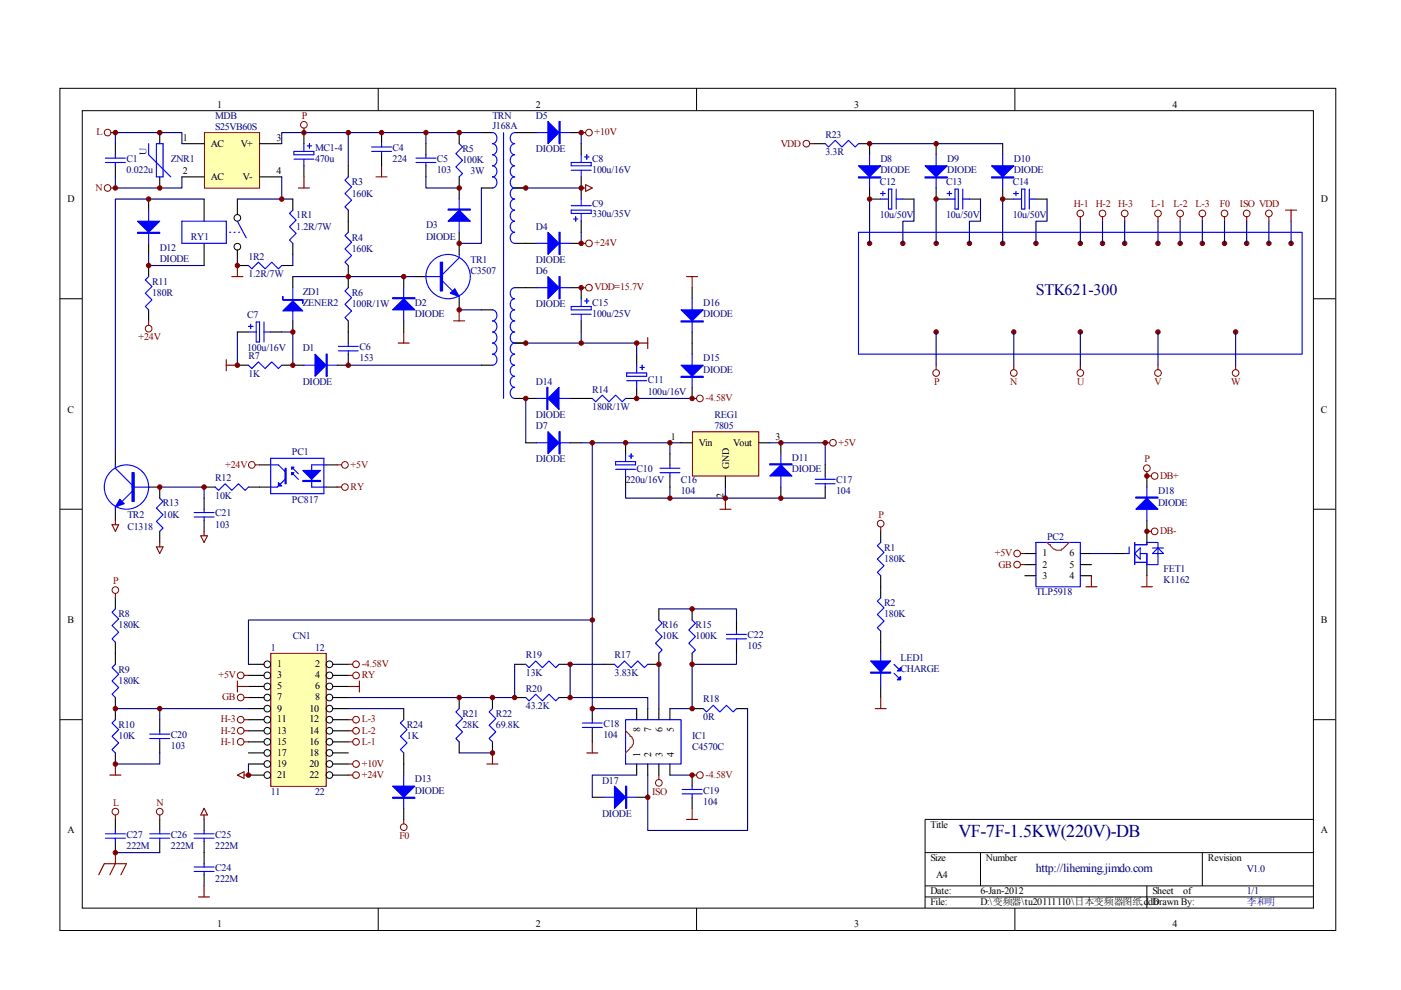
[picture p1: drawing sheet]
<svg xmlns="http://www.w3.org/2000/svg" width="297mm" height="210mm" viewBox="0 0 297 210" stroke-linecap="round" stroke-linejoin="round" font-family="sans-serif">
<g fill="none" stroke="#000" stroke-width=".21">
<path d="M12.7 18.7h270.5v178.6h-270.5zM80.2 18.7v4.7M147.7 18.7v4.7M215.2 18.7v4.7M17.4 23.5h261.1v169h-261.1zM12.7 63.3h4.7M278.4 63.3h4.7M12.7 108h4.7M278.4 108h4.7M12.7 152.6h4.7M278.4 152.6h4.7M278.4 173.7h-82.3v18.8"/>
<path d="M80.2 192.5v4.7M147.7 192.5v4.7M196.1 180.8h82.3M196.1 187.8h82.3M196.1 190.2h82.3M207.9 180.8v7M215.2 192.5v4.7M243.2 187.8v4.7M254.9 180.8v7"/>
</g>
<path d="M102.1 28.1h2.3M102.1 39.9h2.3M109.1 28.1h2.4M109.1 39.9h2.4M109.1 51.6h2.4M102.1 65.7h2.3M102.1 77.4h2.3M109.1 72.7h2.4M109.1 61h2.4M109.1 84.5h2.4" fill="none" stroke="#000" stroke-width=".23"/>
<path d="M104.4 28.1a1.2 1.2 0 0 1 1 1.2 1.2 1.2 0 0 1-1 1.2 1.2 1.2 0 0 1 1 1.1 1.2 1.2 0 0 1-1 1.2 1.2 1.2 0 0 1 1 1.2 1.2 1.2 0 0 1-1 1.2 1.2 1.2 0 0 1 1 1.1 1.2 1.2 0 0 1-1 1.2 1.2 1.2 0 0 1 1 1.2 1.2 1.2 0 0 1-1 1.2M109.1 28.1a1.2 1.2 0 0 0-.9 1.2 1.2 1.2 0 0 0 .9 1.2 1.21 1.21 0 0 0-.9 1.1 1.21 1.21 0 0 0 .9 1.2 1.2 1.2 0 0 0-.9 1.2 1.2 1.2 0 0 0 .9 1.2 1.2 1.2 0 0 0-.9 1.1 1.2 1.2 0 0 0 .9 1.2 1.2 1.2 0 0 0-.9 1.2 1.2 1.2 0 0 0 .9 1.2 1.2 1.2 0 0 0-.9 1.1 1.2 1.2 0 0 0 .9 1.2 1.2 1.2 0 0 0-.9 1.2 1.2 1.2 0 0 0 .9 1.2 1.2 1.2 0 0 0-.9 1.1 1.2 1.2 0 0 0 .9 1.2 1.21 1.21 0 0 0-.9 1.2 1.21 1.21 0 0 0 .9 1.2 1.2 1.2 0 0 0-.9 1.1 1.2 1.2 0 0 0 .9 1.2M104.4 65.7a1.2 1.2 0 0 1 1 1.2 1.2 1.2 0 0 1-1 1.1 1.2 1.2 0 0 1 1 1.2 1.2 1.2 0 0 1-1 1.2 1.2 1.2 0 0 1 1 1.2 1.2 1.2 0 0 1-1 1.1 1.2 1.2 0 0 1 1 1.2 1.2 1.2 0 0 1-1 1.2 1.2 1.2 0 0 1 1 1.2 1.2 1.2 0 0 1-1 1.1M109.1 65.7a1.2 1.2 0 0 0-.9 1.2 1.2 1.2 0 0 0 .9 1.1 1.2 1.2 0 0 0-.9 1.2 1.2 1.2 0 0 0 .9 1.2 1.2 1.2 0 0 0-.9 1.2 1.2 1.2 0 0 0 .9 1.1 1.2 1.2 0 0 0-.9 1.2 1.2 1.2 0 0 0 .9 1.2 1.2 1.2 0 0 0-.9 1.2 1.2 1.2 0 0 0 .9 1.1 1.21 1.21 0 0 0-.9 1.2 1.21 1.21 0 0 0 .9 1.2 1.2 1.2 0 0 0-.9 1.2 1.2 1.2 0 0 0 .9 1.1 1.2 1.2 0 0 0-.9 1.2 1.2 1.2 0 0 0 .9 1.2M109.1 61a1.2 1.2 0 0 0-.9 1.2 1.2 1.2 0 0 0 .9 1.1 1.2 1.2 0 0 0-.9 1.2 1.2 1.2 0 0 0 .9 1.2" fill="none" stroke="#00f" stroke-width=".23"/>
<path d="M43.4 28.2h11.6v11.7h-11.6z" fill="#ffffb0"/>
<g fill="none" stroke="#800000" stroke-width=".21">
<path d="M43.3 28.1h11.7v11.8h-11.7z"/>
<circle cx="22.8" cy="39.9" r=".7"/>
<circle cx="22.8" cy="28.1" r=".7"/>
<circle cx="124.9" cy="28.1" r=".7"/>
<circle cx="124.9" cy="51.6" r=".71"/>
<circle cx="124.9" cy="61" r=".7"/>
<circle cx="148.4" cy="84.5" r=".7"/>
<circle cx="176.6" cy="93.9" r=".7"/>
</g>
<g fill="none" stroke="#000" stroke-width=".23">
<path d="M24.5 30.5v2.3M24.5 35.2v2.3M33.9 28.1v2.4M33.9 37.5v2.4M38.6 30.5h4.7M38.6 37.5h4.7M55 30.5h4.7M55 37.5h4.7M64.4 28.1v2.4M64.4 35.2v2.3M73.8 35.2v2.3M80.9 28.1v2.4"/>
<path d="M80.9 32.8v2.4M90.3 30.5v2.3M90.3 35.2v2.3M97.4 28.1v2.4M97.4 37.5v4.7M111.5 28.1h2.3M120.9 28.1h2.3M123.2 30.5v2.3M123.2 37.5v4.7M43.3 42.2v4.7M43.3 51.6v4.7M50.3 42.2v3.3"/>
<path d="M50.3 53v3.3M62.1 42.2v2.4M62.1 51.6v2.3M62.1 58.6v2.4M73.8 44.6v4.7M73.8 56.3v4.7M85.6 58.6v2.4M88 58.6h2.3M97.4 49.3v4.6M111.5 51.6h2.3M120.9 51.6h2.3M123.2 46.9v2.4"/>
<path d="M50.3 77.4h2.4M50.3 70.4h2.4M57.4 70.4h2.3M59.7 77.4h4.7M62.1 68v2.4M73.8 68v4.7M73.8 75.1v2.3h-2.3M85.6 68v2.4M97.4 63.3v2.4M111.5 61h2.3M120.9 61h2.3v2.3M123.2 68v2.4"/>
<path d="M135 75.1v2.3M146.7 61v2.3M146.7 70.4v4.7M111.5 84.5h2.3M111.5 93.9h2.3M120.9 84.5h4.7M120.9 93.9h2.3M132.6 93.9v2.3M135 82.1v2.4h-2.4M146.7 82.1v2.4M132.6 100.9v2.4"/>
</g>
<g fill="none" stroke="#800000" stroke-width=".23">
<path d="M23.5 28.1h1M23.5 39.9h1M63.3 39.9h2.3M64.4 37.5v2.4M79.7 37.5h2.4M80.9 35.2v2.3M123.2 28.1h1M123.2 39.9h1M124.2 39.2l1.4 .7-1.4 .7zM49.1 58.6h2.4M50.3 56.3v2.3M123.2 51.6h1"/>
<path d="M145.6 58.6h2.3M146.7 58.6v2.4M48 76.3v2.3M48 77.4h2.3M84.4 72.7h2.4M85.6 70.4v2.3M96.2 68h2.3M97.4 65.7v2.3M123.2 61h1M135 72.7h2.3M137.3 71.6v2.3M146.7 84.5h1"/>
<path d="M175 93.9h.9"/>
</g>
<g fill="none" stroke="#00f" stroke-width=".23">
<path d="M22.3 33.5h4.3M22.3 34.5h4.3M24.5 32.8v.7M24.5 34.5v.7M31.5 30.5v2.3l4.7 4.7M33.2 30.5h1.4v7h-1.4zM62.3 32.1h4.3v.7h-4.3zM62.3 33.7h4.3M64.4 30.5v1.6M64.4 33.7v1.5M65.1 30.9h1M65.6 30.5v.9"/>
<path d="M73.8 37.5l-.7 .7 1.4 1.4-1.4 1.4 1.4 1.4-1.4 1.5 .7 .7M78.8 32.1h4.2M78.8 31.2h4.2M80.9 30.5v.7M80.9 32.1v.7M88.2 33.5h4.2M88.2 34.5h4.2M90.3 32.8v.7M90.3 34.5v.7M97.4 30.5l.7 .7-1.4 1.4 1.4 1.4-1.4 1.4 1.4 1.4-.7 .7M106.8 28.1v56.4M113.8 28.1h7.1"/>
<path d="M121.1 34.5h4.2v.7h-4.2zM121.1 36.1h4.2M123.2 32.8v1.7M123.2 36.1v1.4M123.9 33.3h1M124.4 32.8v.9M38.6 46.9h9.4v4.7h-9.4zM48.7 49.3h.2M49.6 49.3h.3M50.3 46.9l1.9 3.5M50.6 49.3h.2M62.1 44.6l-.7 .7 1.4 1.4-1.4 1.4 1.4 1.4-1.4 1.4 .7 .7"/>
<path d="M73.8 49.3l-.7 .7 1.4 1.4-1.4 1.4 1.4 1.4-1.4 1.4 .7 .7M90.3 58.6h3.5M93.8 59.6l2.1 2.1M97.4 53.9v.8l-3.6 3.5M97.4 42.2v7.1M113.8 51.6h7.1M121.1 44.6h4.2v.7h-4.2zM121.1 43.6h4.2M121.6 46.4h.9M122.1 46v.9M123.2 42.2v1.4M123.2 45.3v1.6"/>
<path d="M52.7 77.4l.7 .7 1.4-1.4 1.4 1.4 1.4-1.4 1.4 1.4 .7-.7M52.7 69.2h.9M52.7 70.4h1.6M53.1 68.7v1M54.3 68.3h.7v4.2h-.7zM56 70.4h1.4M56 68.3v4.2M62.1 61v7M64.4 77.4h7.1M71.7 73.4h4.3M71.7 74.4h4.3M73.8 61l-.7 .7 1.4 1.4-1.4 1.4 1.4 1.4-1.4 1.4 .7 .7"/>
<path d="M73.8 72.7v.7M73.8 74.4v.7M85.6 61v7M97.4 62.9v.4M113.8 61h7.1M121.1 65h4.2v.7h-4.2zM121.1 66.6h4.2M123.2 63.3v1.7M123.2 66.6v1.4M123.9 63.8h1M124.4 63.3v1M132.9 79.1h4.2v.7h-4.2z"/>
<path d="M135 77.4v1.7M135.7 77.9h.9M136.2 77.4v1M146.7 63.3v7.1M146.7 75.1v7M113.8 84.5h7.1M113.8 93.9h7.1M125.6 84.5l.7 .7 1.4-1.4 1.4 1.4 1.4-1.4 1.4 1.4 .7-.7M130.5 97.9h4.2v.7h-4.2zM130.5 99.5h4.2M132.6 96.2v1.7M132.6 99.5v1.4"/>
<path d="M132.9 80.7h4.2M133.3 96.7h1M133.8 96.2v1M135 80.7v1.4"/>
<circle cx="95" cy="58.6" r="4.7"/>
</g>
<g fill="none" stroke="#000080" stroke-width=".23">
<path d="M24.5 30.5v-2.4h14.1v2.4M24.5 37.5v2.4h14.1v-2.4M73.8 28.1v7.1M90.3 37.5v2.4h7.1M90.3 28.1v2.4M102.1 28.1h-42.4v2.4M102.1 39.9v11.7h-4.7M111.5 39.9h11.7M123.2 28.1v2.4M62.1 58.6h25.9M123.2 49.3v2.3M50.3 70.4v7"/>
<path d="M59.7 70.4h2.4v7M73.8 77.4h28.3M97.4 65.7h4.7M111.5 72.7h23.5v2.4M123.2 70.4v2.3M111.5 84.5v9.4M135 84.5h11.7"/>
</g>
<g fill="#800000" stroke="#800000" stroke-width=".21">
<circle cx="33.9" cy="28.1" r=".47"/>
<circle cx="33.9" cy="39.9" r=".47"/>
<circle cx="97.4" cy="28.1" r=".47"/>
<circle cx="90.3" cy="28.1" r=".47"/>
<circle cx="97.4" cy="39.9" r=".47"/>
<circle cx="97.4" cy="51.6" r=".47"/>
<circle cx="73.8" cy="28.1" r=".47"/>
<circle cx="85.6" cy="58.6" r=".47"/>
<circle cx="73.8" cy="77.4" r=".47"/>
<circle cx="97.4" cy="65.7" r=".47"/>
<circle cx="50.3" cy="77.4" r=".47"/>
<circle cx="62.1" cy="77.4" r=".47"/>
<circle cx="62.1" cy="70.4" r=".47"/>
<circle cx="73.8" cy="58.6" r=".47"/>
<circle cx="80.9" cy="28.1" r=".47"/>
<circle cx="24.5" cy="39.9" r=".47"/>
<circle cx="24.5" cy="28.1" r=".47"/>
<circle cx="123.2" cy="61" r=".47"/>
<circle cx="111.5" cy="84.5" r=".47"/>
<circle cx="111.5" cy="72.7" r=".47"/>
<circle cx="123.2" cy="72.7" r=".47"/>
<circle cx="135" cy="84.5" r=".47"/>
<circle cx="146.7" cy="84.5" r=".47"/>
<circle cx="135" cy="72.7" r=".47"/>
<circle cx="123.2" cy="39.9" r=".47"/>
<circle cx="111.5" cy="39.9" r=".47"/>
<circle cx="123.2" cy="51.6" r=".47"/>
<circle cx="123.2" cy="28.1" r=".47"/>
</g>
<g fill="#00f" stroke="#00f" stroke-width=".23">
<path d="M95 46.9l2.4-2.3 2.3 2.3z"/>
<path d="M95.5 62.2l.9-1 1 1.7z"/>
<path d="M83.2 65.7l2.4-2.4 2.4 2.4z"/>
<path d="M66.8 75.1l2.3 2.3-2.3 2.4z"/>
<path d="M62.1 63.8l2.1 2.1h-4.2z"/>
<path d="M116.2 25.8l2.3 2.3-2.3 2.4z"/>
<path d="M116.2 49.3l2.3 2.3-2.3 2.3z"/>
<path d="M116.2 58.6l2.3 2.4-2.3 2.3z"/>
<path d="M116.2 84.5l2.3-2.4v4.7z"/>
<path d="M116.2 91.5l2.3 2.4-2.3 2.3z"/>
<path d="M144.4 77.4h4.7l-2.4 2.4z"/>
<path d="M144.4 65.7h4.7l-2.4 2.3z"/>
<path d="M95 44.3h4.7v.3h-4.7z" fill-rule="evenodd"/>
<path d="M93.4 55.6h.4v6.1h-.4z" fill-rule="evenodd"/>
<path d="M83.2 63.1h4.8v.2h-4.8z" fill-rule="evenodd"/>
<path d="M69.1 75.1h.3v4.7h-.3z" fill-rule="evenodd"/>
<path d="M60 62.9v.7h4.2v.7v-.7h-4.2z" fill-rule="evenodd"/>
<path d="M118.5 25.8h.3v4.7h-.3z" fill-rule="evenodd"/>
<path d="M118.5 49.3h.3v4.6h-.3z" fill-rule="evenodd"/>
<path d="M118.5 58.6h.3v4.7h-.3z" fill-rule="evenodd"/>
<path d="M115.9 82.1h.3v4.7h-.3z" fill-rule="evenodd"/>
<path d="M118.5 91.5h.3v4.7h-.3z" fill-rule="evenodd"/>
<path d="M144.4 79.8h4.7v.2h-4.7z" fill-rule="evenodd"/>
<path d="M144.4 68h4.7v.3h-4.7z" fill-rule="evenodd"/>
</g>
<g fill="none" stroke="#000" stroke-width=".21">
<circle cx="50.3" cy="52.3" r=".71"/>
<circle cx="50.3" cy="46.2" r=".71"/>
</g>
<path d="M146.9 91.6h14v9.3h-14z" fill="#ffffb0"/>
<g fill="none" stroke="#800000" stroke-width=".21">
<path d="M146.8 91.5h14.1v9.4h-14.1z"/>
<circle cx="31.5" cy="69.7" r=".71"/>
<circle cx="53.4" cy="98.6" r=".71"/>
<circle cx="73.1" cy="98.6" r=".71"/>
<circle cx="73.1" cy="103.3" r=".7"/>
</g>
<g fill="none" stroke="#000" stroke-width=".23">
<path d="M31.5 42.2v2.4M31.5 51.6v2.3M31.5 56.3v2.3M31.5 65.7v2.3M24.5 96.2v2.4M55 98.6h2.4M69.1 98.6h2.4M142 96.2v2.4M144.4 93.9h2.3M160.9 93.9h2.3M165.6 93.9v2.3M175 98.6v2.3"/>
<path d="M24.5 108v2.3M31.5 103.3h2.4v2.3M33.9 112.7v2.3M43.3 103.3h2.3M43.3 105.6v2.4M43.3 110.3v2.4M52.7 103.3h4.7M69.1 103.3h2.4M142 100.9v2.4M153.8 100.9v2.4M165.6 103.3v2.3M175 103.3v2.3"/>
</g>
<g fill="none" stroke="#00f" stroke-width=".23">
<path d="M31.5 58.6l-.7 .7 1.4 1.5-1.4 1.4 1.4 1.4-1.4 1.4 .7 .7M31.5 44.6v7M24.5 98.6v.7l3.5 3.5M57.4 97.2h11.3v7.5h-11.3zM57.4 98.6h1.6l1.4 1.4M61.8 99l1.5 1.4M69.1 98.6h-3v4.7h3M139.9 99.3h4.3M142 98.6v.7M165.6 96.2v7.1M24.5 107.5v.5M28 103.3h3.5"/>
<path d="M28 104.2l-2.1 2.1M33.9 105.6l.7 .7-1.4 1.4 1.4 1.4-1.4 1.5 1.4 1.4-.7 .7M41.2 108.7h4.2M41.2 109.6h4.2M43.3 108v.7M43.3 109.6v.7M45.6 103.3l.7 .7 1.4-1.4 1.4 1.4 1.5-1.4 1.4 1.4 .7-.7M60.4 101.6l-1.6 1.7h-1.4M61.8 100.2l1.5 1.4M139.9 100.2h4.3M142 100.2v.7M172.8 102.6h4.3"/>
<path d="M172.8 101.6h4.3M175 100.9v.7M175 102.6v.7"/>
<circle cx="26.8" cy="103.3" r="4.7"/>
</g>
<g fill="#00f" stroke="#00f" stroke-width=".23">
<path d="M165.6 98.6l2.3 2.3h-4.7z"/>
<path d="M29.2 46.9h4.7l-2.4 2.4z"/>
<path d="M64.2 99.7h3.8l-1.9 1.9z"/>
<path d="M61.8 99h.5l-.5 .5z"/>
<path d="M61.8 100.2h.5l-.5 .5z"/>
<path d="M59 102.3l.7 .7h-.7z"/>
<path d="M25.4 105.9l.9 .9-1.8 .7z"/>
<path d="M163.2 98.3h4.7v.3h-4.7z" fill-rule="evenodd"/>
<path d="M29.2 49.3h4.7v.2h-4.7z" fill-rule="evenodd"/>
<path d="M64.2 101.9h3.8v.2h-3.8z" fill-rule="evenodd"/>
<path d="M60.4 99.3h.3v3.3h-.3z" fill-rule="evenodd"/>
<path d="M28 100.2h.5v6.1h-.5z" fill-rule="evenodd"/>
</g>
<path d="M31.5 53.9v2.4h11.8M43.3 42.2h-18.8v54M132.6 93.9h11.8M142 93.9v2.3M163.2 93.9h11.8v4.7M33.9 103.3h9.4v2.3M132.6 103.3v2.3h42.4M142 103.3v2.3M153.8 103.3v2.3" fill="none" stroke="#000080" stroke-width=".23"/>
<path d="M31.5 68v1M54.1 98.6h.9M71.5 98.6h.9M23.8 111.3h1.4l-.7 1.4zM24.5 110.3v1M33.2 116h1.4l-.7 1.4zM33.9 115v1M42.6 113.6h1.4l-.7 1.4zM43.3 112.7v.9M71.5 103.3h.9M152.6 108h2.4M153.8 105.6v2.4" fill="none" stroke="#800000" stroke-width=".23"/>
<g fill="#800000" stroke="#800000" stroke-width=".21">
<circle cx="43.3" cy="103.3" r=".47"/>
<circle cx="33.9" cy="103.3" r=".47"/>
</g>
<path d="M57.5 138.6h11.7v28.1h-11.7z" fill="#ffffb0"/>
<g fill="none" stroke="#800000" stroke-width=".21">
<path d="M57.4 138.5h11.8v28.2h-11.8z"/>
<circle cx="64.4" cy="26.5" r=".7"/>
<circle cx="171" cy="30.5" r=".71"/>
<circle cx="229" cy="45.3" r=".7"/>
<circle cx="233.8" cy="45.3" r=".71"/>
<circle cx="238.5" cy="45.3" r=".71"/>
<circle cx="245.5" cy="45.3" r=".71"/>
<circle cx="250.2" cy="45.3" r=".71"/>
<circle cx="254.9" cy="45.3" r=".71"/>
<circle cx="259.6" cy="45.3" r=".71"/>
<circle cx="264.3" cy="45.3" r=".7"/>
<circle cx="269" cy="45.3" r=".7"/>
<circle cx="198.5" cy="79.1" r=".71"/>
<circle cx="214.9" cy="79.1" r=".71"/>
<circle cx="229" cy="79.1" r=".71"/>
<circle cx="245.5" cy="79.1" r=".71"/>
<circle cx="262" cy="79.1" r=".71"/>
<circle cx="243.2" cy="99.3" r=".71"/>
<circle cx="186.7" cy="111" r=".71"/>
<circle cx="215.6" cy="119.7" r=".7"/>
<circle cx="215.6" cy="117.4" r=".7"/>
<circle cx="244.8" cy="112.7" r=".71"/>
<circle cx="244.8" cy="100.9" r=".71"/>
<circle cx="24.5" cy="125.1" r=".7"/>
<circle cx="51" cy="143.2" r=".71"/>
<circle cx="51" cy="157.3" r=".71"/>
<circle cx="51" cy="152.6" r=".71"/>
<circle cx="51" cy="147.9" r=".71"/>
<circle cx="51" cy="154.9" r=".71"/>
<circle cx="75.5" cy="143.2" r=".71"/>
<circle cx="75.5" cy="157.3" r=".71"/>
<circle cx="75.5" cy="140.8" r=".71"/>
<circle cx="75.5" cy="152.6" r=".71"/>
<circle cx="75.5" cy="154.9" r=".71"/>
<circle cx="24.5" cy="172.1" r=".7"/>
<circle cx="33.9" cy="172.1" r=".71"/>
<circle cx="75.5" cy="162" r=".71"/>
<circle cx="75.5" cy="164.3" r=".71"/>
<circle cx="85.6" cy="175.4" r=".71"/>
<circle cx="139.7" cy="166" r=".71"/>
<circle cx="148.4" cy="164.3" r=".7"/>
</g>
<g fill="none" stroke="#000" stroke-width=".21">
<circle cx="56.7" cy="143.2" r=".71"/>
<circle cx="56.7" cy="157.3" r=".71"/>
<circle cx="56.7" cy="145.5" r=".71"/>
<circle cx="56.7" cy="140.8" r=".71"/>
<circle cx="56.7" cy="159.6" r=".71"/>
<circle cx="56.7" cy="152.6" r=".71"/>
<circle cx="56.7" cy="147.9" r=".71"/>
<circle cx="56.7" cy="154.9" r=".71"/>
<circle cx="56.7" cy="150.2" r=".71"/>
<circle cx="69.8" cy="143.2" r=".71"/>
<circle cx="69.8" cy="157.3" r=".71"/>
<circle cx="69.8" cy="145.5" r=".71"/>
<circle cx="69.8" cy="140.8" r=".71"/>
<circle cx="69.8" cy="159.6" r=".71"/>
<circle cx="69.8" cy="152.6" r=".7"/>
<circle cx="69.8" cy="147.9" r=".7"/>
<circle cx="69.8" cy="154.9" r=".7"/>
<circle cx="69.8" cy="150.2" r=".7"/>
<circle cx="56.7" cy="162" r=".71"/>
<circle cx="56.7" cy="164.3" r=".71"/>
<circle cx="69.8" cy="162" r=".7"/>
<circle cx="69.8" cy="164.3" r=".7"/>
</g>
<g fill="none" stroke="#000" stroke-width=".23">
<path d="M172.6 30.5h2.4M182 30.5h2.4v2.3M184.4 39.9v2.3h2.3M198.5 30.5v2.3M198.5 39.9v2.3h2.3M212.6 30.5v2.3M212.6 39.9v2.3h2.3M50.3 56.3h2.4M59.7 56.3h2.4M191.4 42.2h2.4M205.5 42.2h2.4M219.6 42.2h2.4"/>
<path d="M186.7 112.7v2.3M217.3 117.4h2.3M217.3 119.7h2.3M229 117.4h2.4M229 119.7h2.4M236.1 117.4h2.4M243.2 100.9v2.4M243.2 110.3v4.7M243.2 119.7v2.4M24.5 126.8v2.3M24.5 136.2v4.7M139.7 138.5v2.4h-2.4"/>
<path d="M139.7 129.1v2.4M146.7 129.1v2.4M146.7 138.5v2.4M156.2 131.5v2.3M156.2 136.2v2.3M186.7 122.1v4.7M186.7 133.8v4.7M217.3 122.1h2.3M229 122.1h2.4M24.5 147.9v4.7M24.5 159.6v2.4M33.9 152.6v2.3"/>
<path d="M33.9 157.3v2.3M52.7 140.9h3.3M52.7 143.2h3.3M52.7 145.5h3.3M52.7 147.9h3.3M52.7 150.2h3.3M52.7 152.6h3.3M52.7 154.9h3.3M52.7 157.3h3.3M52.7 159.6h3.3M70.5 140.9h3.3M70.5 143.2h3.3"/>
<path d="M70.5 145.5h3.3M70.5 147.9h3.3M70.5 150.2h3.3M70.5 152.6h3.3M70.5 154.9h3.3M70.5 157.3h3.3M70.5 159.6h3.3M85.6 150.2v2.4M85.6 159.6v4.7M97.4 147.9v2.3M97.4 157.3v2.3M104.4 147.9v2.3"/>
<path d="M104.4 157.3v2.3M109.1 140.9h2.4M109.1 147.9h2.4M118.5 140.9h2.4M118.5 147.9h2.4M125.6 150.2v2.4M125.6 154.9v2.4M127.9 140.9h2.4M135 150.2v2.4M137.3 150.2v2.4M139.7 150.2v2.4M142 150.2v2.4"/>
<path d="M146.7 150.2h2.4M156.2 150.2h2.3M186.7 145.5v2.4M24.5 173.7v2.4M24.5 178.4v2.4M33.9 173.7v2.4M33.9 178.4v2.4M43.3 173.7v2.4M43.3 178.4v4.7M52.7 162h3.3M52.7 164.3h3.3M70.5 162h3.3"/>
<path d="M70.5 164.3h3.3M85.6 171.4v2.3M125.6 169h2.3M135 162v2.3M135 169h2.3M137.3 162v2.3M139.7 162v2.3M142 162v2.3M146.7 164.3v2.4M146.7 169v2.4M43.3 185.5v2.3"/>
</g>
<g fill="none" stroke="#00f" stroke-width=".23">
<path d="M175 30.5l.7 .7 1.4-1.4 1.4 1.4 1.4-1.4 1.4 1.4 .7-.7M184.4 32.8v7.1M198.5 32.8v7.1M212.6 32.8v7.1M52.7 56.3l.7 .7 1.4-1.4 1.4 1.4 1.4-1.4 1.4 1.4 .7-.7M182 49.3h94.1v25.8h-94.1zM186.7 41h1M186.7 42.2h1.7M187.2 40.6v.9M188.4 40.1h.7v4.2h-.7zM190 42.2h1.4M190 40.1v4.2"/>
<path d="M200.8 41h1M200.8 42.2h1.7M201.3 40.6v.9M202.5 40.1h.7v4.2h-.7zM204.1 42.2h1.4M204.1 40.1v4.2M214.9 41h1M214.9 42.2h1.7M215.4 40.6v.9M216.6 40.1h.7v4.2h-.7zM218.2 42.2h1.4M218.2 40.1v4.2"/>
<path d="M186.7 115l-.7 .7 1.4 1.4-1.4 1.4 1.4 1.4-1.4 1.5 .7 .7M219.6 115h9.4v9.4h-9.4zM239.4 116v1.4h-.9M240.6 115.5h2.6v-.5h2.3v4.7h-2.3v-2.3h-1.5M240.6 115v4.7M240.6 119.2h2.6M240.6 117.4l1.1-1.2v2.3zM243.2 103.3v7M244.3 117.4l1.2-1.2 1.2 1.2zM244.3 116.2h2.4M24.5 129.1l-.7 .7 1.4 1.4-1.4 1.4 1.4 1.4-1.4 1.4 .7 .8M139.7 131.5l.7 .7-1.4 1.4 1.4 1.4-1.4 1.4 1.4 1.4-.7 .7"/>
<path d="M146.7 131.5l.7 .7-1.4 1.4 1.4 1.4-1.4 1.4 1.4 1.4-.7 .7M154 134.5h4.3M154 135.4h4.3M156.2 133.8v.7M156.2 135.4v.8M186.7 126.8l-.7 .7 1.4 1.4-1.4 1.4 1.4 1.4-1.4 1.4 .7 .7M186.7 138.5v7M24.5 140.9l-.7 .7 1.4 1.4-1.4 1.4 1.4 1.4-1.4 1.4 .7 .7M24.5 152.6l-.7 .7 1.4 1.4-1.4 1.4 1.4 1.4-1.4 1.4 .7 .7M31.7 155.6h4.3M31.7 156.6h4.3M33.9 154.9v.7"/>
<path d="M33.9 156.6v.7M85.6 152.6l-.7 .7 1.4 1.4-1.4 1.4 1.4 1.4-1.4 1.4 .7 .7M97.4 150.2l-.7 .7 1.4 1.5-1.4 1.4 1.4 1.4-1.4 1.4 .7 .7M104.4 150.2l-.7 .7 1.4 1.5-1.4 1.4 1.4 1.4-1.4 1.4 .7 .7M111.5 147.9l.7 .7 1.4-1.4 1.4 1.4 1.4-1.4 1.4 1.4 .7-.7M111.5 140.9l.7 .7 1.4-1.5 1.4 1.5 1.4-1.5 1.4 1.5 .7-.7M123.5 153.3h4.2M123.5 154.2h4.2M125.6 152.6v.7M125.6 154.2v.7M130.3 140.9l.7 .7 1.4-1.5 1.4 1.5 1.4-1.5 1.4 1.5 .7-.7M132.6 152.6h11.8v9.4h-11.8z"/>
<path d="M149.1 150.2l.7 .7 1.4-1.4 1.4 1.4 1.4-1.4 1.4 1.4 .8-.7M189.5 142.7l1 1M189.5 140.9l1 .9M22.3 176.8h4.3M22.3 177.7h4.3M24.5 176.1v.7M24.5 177.7v.7M31.7 176.8h4.3M31.7 177.7h4.3M33.9 176.1v.7M33.9 177.7v.7M41.2 176.8h4.2"/>
<path d="M41.2 177.7h4.2M43.3 176.1v.7M43.3 177.7v.7M85.6 164.3v7.1M127.9 169h7.1M144.6 167.4h4.3M144.6 168.3h4.3M146.7 166.7v.7M146.7 168.3v.7M41.2 183.8h4.2M41.2 184.8h4.2M43.3 183.1v.7"/>
<path d="M43.3 184.8v.7"/>
</g>
<g fill="none" stroke="#800000" stroke-width=".23">
<path d="M64.4 27.2v.9M171.7 30.5h.9M229 46v.9M233.8 46v.9M238.5 46v.9M245.5 46v.9M250.2 46v.9M254.9 46v.9M259.6 46v.9M264.3 46v.9M269 46v.9M272.6 44.6h2.3"/>
<path d="M273.7 44.6v2.3M198.5 77.4v1M214.9 77.4v1M229 77.4v1M245.5 77.4v1M262 77.4v1M243.2 100v.9h.9M186.7 111.7v1M216.3 117.4h1M216.3 119.7h1M243.2 112.7h.9M24.5 125.8v1"/>
<path d="M230.2 124.4h2.4M231.4 122.1v2.3M242 124.4h2.3M243.2 122.1v2.3M50.3 144.4v2.3M50.3 145.5h2.4M51.7 143.2h1M51.7 147.9h1M51.7 152.6h1M51.7 154.9h1M51.7 157.3h1M73.8 145.5h2.4"/>
<path d="M73.8 143.2h1M73.8 152.6h1M73.8 154.9h1M73.8 157.3h1M73.8 140.9h1M76.2 144.4v2.3M104.4 159.6v2.4M124.4 159.6h2.4M125.6 157.3v2.3M185.5 150.2h2.4M186.7 147.9v2.3M23.3 164.3h2.3"/>
<path d="M24.5 162v2.3M24.5 172.8v.9M33.9 172.8v.9M43.3 171.4l.7 1.4h-1.4zM43.3 172.8v.9M50.3 164.3l1.4-.7v1.4zM51.7 164.3h1M73.8 164.3h1M73.8 162h1M85.6 173.7v1M103.2 162h2.4M139.7 164.3v1"/>
<path d="M145.6 173.7h2.3M146.7 164.3h1M146.7 171.4v2.3M20.9 185.5l1.2-2.4h4.7l-1.2 2.4M24.5 180.8v2.3l-1.2 2.4M42.1 190.2h2.3M43.3 187.8v2.4"/>
</g>
<g fill="none" stroke="#000080" stroke-width=".23">
<path d="M59.7 37.5v4.7M184.4 30.5h28.2M50.3 42.2h11.8M62.1 53.9v2.4M184.4 42.2v9.4M193.8 42.2v4.7h-2.4v4.7M198.5 42.2v9.4M207.9 42.2v4.7h-2.4v4.7M212.6 42.2v9.4M222 42.2v4.7h-2.4v4.7M229 46.9v4.7M233.8 46.9v4.7"/>
<path d="M238.5 46.9v4.7M245.5 46.9v4.7M250.2 46.9v4.7M254.9 46.9v4.7M259.6 46.9v4.7M264.3 46.9v4.7M269 46.9v4.7M273.7 46.9v4.7M198.5 70.4v7M214.9 70.4v7M229 70.4v7M245.5 70.4v7"/>
<path d="M262 70.4v7M123.2 93.9h2.4v37.6M125.6 93.9h7M231.4 117.4h4.7M139.7 129.1h16.5v2.4M156.2 138.5v2.4h-9.5v9.3h-4.7M24.5 150.2h28.2M33.9 159.6v2.4h-9.4M33.9 150.2v2.4M52.7 140.9v-9.4h72.9v18.7h9.4M73.8 150.2h11.8M97.4 159.6h7"/>
<path d="M109.1 140.9v7h-35.3M127.9 140.9h-7v7h16.4v2.3M139.7 140.9v9.3M158.5 150.2v25.9h-21.2v-11.8M52.7 162v2.3M135 164.3h-9.4v4.7M142 164.3h4.7M24.5 180.8h9.4"/>
</g>
<g fill="#800000" stroke="#800000" stroke-width=".21">
<circle cx="24.5" cy="150.2" r=".47"/>
<circle cx="33.9" cy="150.2" r=".47"/>
<circle cx="24.5" cy="162" r=".47"/>
<circle cx="97.4" cy="147.9" r=".47"/>
<circle cx="104.4" cy="147.9" r=".47"/>
<circle cx="109.1" cy="147.9" r=".47"/>
<circle cx="120.9" cy="147.9" r=".47"/>
<circle cx="120.9" cy="140.8" r=".47"/>
<circle cx="139.7" cy="140.8" r=".47"/>
<circle cx="146.7" cy="129.1" r=".47"/>
<circle cx="146.7" cy="140.8" r=".47"/>
<circle cx="146.7" cy="150.2" r=".47"/>
<circle cx="137.3" cy="169" r=".47"/>
<circle cx="146.7" cy="164.3" r=".47"/>
<circle cx="125.6" cy="150.2" r=".47"/>
<circle cx="104.4" cy="159.6" r=".47"/>
<circle cx="229.1" cy="51.6" r=".47"/>
<circle cx="233.8" cy="51.6" r=".47"/>
<circle cx="238.5" cy="51.6" r=".47"/>
<circle cx="269" cy="51.6" r=".47"/>
<circle cx="273.7" cy="51.6" r=".47"/>
<circle cx="245.5" cy="51.6" r=".47"/>
<circle cx="250.2" cy="51.6" r=".47"/>
<circle cx="254.9" cy="51.6" r=".47"/>
<circle cx="259.6" cy="51.6" r=".47"/>
<circle cx="264.3" cy="51.6" r=".47"/>
<circle cx="184.4" cy="51.6" r=".47"/>
<circle cx="191.4" cy="51.6" r=".47"/>
<circle cx="198.5" cy="51.6" r=".47"/>
<circle cx="205.5" cy="51.6" r=".47"/>
<circle cx="212.6" cy="51.6" r=".47"/>
<circle cx="219.6" cy="51.6" r=".47"/>
<circle cx="184.4" cy="30.5" r=".47"/>
<circle cx="198.5" cy="30.5" r=".47"/>
<circle cx="184.4" cy="42.2" r=".47"/>
<circle cx="198.5" cy="42.2" r=".47"/>
<circle cx="212.6" cy="42.2" r=".47"/>
<circle cx="198.5" cy="70.4" r=".47"/>
<circle cx="214.9" cy="70.4" r=".47"/>
<circle cx="229" cy="70.4" r=".47"/>
<circle cx="245.5" cy="70.4" r=".47"/>
<circle cx="262" cy="70.4" r=".47"/>
<circle cx="243.2" cy="112.7" r=".47"/>
<circle cx="165.6" cy="93.9" r=".47"/>
<circle cx="175" cy="93.9" r=".47"/>
<circle cx="165.6" cy="105.6" r=".47"/>
<circle cx="142" cy="105.6" r=".47"/>
<circle cx="153.8" cy="105.6" r=".47"/>
<circle cx="142" cy="93.9" r=".47"/>
<circle cx="125.6" cy="131.5" r=".47"/>
<circle cx="132.6" cy="93.9" r=".47"/>
<circle cx="125.6" cy="93.9" r=".47"/>
<circle cx="52.7" cy="164.3" r=".47"/>
<circle cx="31.5" cy="56.3" r=".47"/>
<circle cx="31.5" cy="42.2" r=".47"/>
<circle cx="50.3" cy="56.3" r=".47"/>
<circle cx="59.7" cy="42.2" r=".47"/>
<circle cx="24.5" cy="180.8" r=".47"/>
<circle cx="243.2" cy="100.9" r=".47"/>
<circle cx="64.4" cy="28.1" r=".47"/>
</g>
<g fill="#00f" stroke="#00f" stroke-width=".23">
<path d="M83.2 166.7h4.8l-2.4 2.3z"/>
<path d="M130.3 166.7l2.3 2.3-2.3 2.4z"/>
<path d="M182 35.2h4.7l-2.3 2.3z"/>
<path d="M196.1 35.2h4.7l-2.3 2.3z"/>
<path d="M210.2 35.2h4.7l-2.3 2.3z"/>
<path d="M240.8 108l2.4-2.4 2.3 2.4z"/>
<path d="M184.6 140.1h4.2l-2.1 2.4z"/>
<path d="M190.2 144.1l.8-.7v.7z"/>
<path d="M190.2 142.3l.8-.7v.7z"/>
<path d="M83.2 169h4.8v.3h-4.8z" fill-rule="evenodd"/>
<path d="M132.6 166.7h.3v4.7h-.3z" fill-rule="evenodd"/>
<path d="M182 37.5h4.7v.2h-4.7z" fill-rule="evenodd"/>
<path d="M196.1 37.5h4.7v.2h-4.7z" fill-rule="evenodd"/>
<path d="M210.2 37.5h4.7v.2h-4.7z" fill-rule="evenodd"/>
<path d="M240.8 105.4h4.7v.2h-4.7z" fill-rule="evenodd"/>
<path d="M184.6 142.5h4.2v.2h-4.2z" fill-rule="evenodd"/>
</g>
<path d="M222 115l.5 .5h.2v.2l.5 .5a2.17 2.17 0 0 0 1.9 .5v-.3h.2l1.4-1.4M132.6 154.9l1 1v.2a1.16 1.16 0 0 1 .4 1.9v.2l-.2 .3h-.2v.2l-1 .9" fill="none" stroke="#f00" stroke-width=".23"/>
<text font-size="3.8" fill="#000080" x="203.2" y="177.5">VF-7F-1.5KW(220V)-DB</text>
<text font-size="3.4" fill="#000080" x="219.6" y="62.5">STK621-300</text>
<text font-size="2.5" fill="#000080" x="219.6" y="184.8">http://liheming.jimdo.com</text>
<g font-size="2.1">
<text x="46.1" y="22.9">1</text>
<text x="113.6" y="22.9">2</text>
<text x="181.1" y="22.9">3</text>
<text x="248.6" y="22.9">4</text>
<text x="38.8" y="29.9">1</text>
<text x="58.6" y="29.9">3</text>
<text x="44.7" y="31.1">AC</text>
<text x="51.1" y="31.1">V+</text>
<text x="38.8" y="36.9">2</text>
<text x="44.7" y="38.1">AC</text>
<text x="51.5" y="38.1">V-</text>
<text x="58.6" y="36.9">4</text>
<text x="14.3" y="42.8">D</text>
<text x="280.1" y="42.8">D</text>
<text x="14.3" y="87.5">C</text>
<text x="280.1" y="87.5">C</text>
<text x="142.2" y="93.3">1</text>
<text x="148.2" y="94.5">Vin</text>
<text x="155.4" y="94.5">Vout</text>
<text x="164.4" y="93.3">3</text>
<text x="154.6" y="99.5" transform="rotate(-90 154.6 99.5)">GND</text>
<text x="153.4" y="105.6" transform="rotate(-90 153.4 105.6)">2</text>
<text x="221.1" y="118">1</text>
<text x="226.7" y="118">6</text>
<text x="221.1" y="120.3">2</text>
<text x="221.1" y="122.7">3</text>
<text x="226.7" y="122.7">4</text>
<text x="226.7" y="120.3">5</text>
<text x="14.3" y="132.1">B</text>
<text x="280.1" y="132.1">B</text>
<text x="58.8" y="141.5">1</text>
<text x="58.8" y="143.8">3</text>
<text x="66.8" y="141.5">2</text>
<text x="66.8" y="143.8">4</text>
<text x="58.8" y="146.1">5</text>
<text x="58.8" y="148.5">7</text>
<text x="66.8" y="146.1">6</text>
<text x="66.8" y="148.5">8</text>
<text x="58.8" y="150.9">9</text>
<text x="58.8" y="153.2">11</text>
<text x="58.8" y="155.5">13</text>
<text x="65.6" y="150.9">10</text>
<text x="65.6" y="153.2">12</text>
<text x="65.6" y="155.5">14</text>
<text x="135.7" y="155.2" transform="rotate(-90 135.7 155.2)">8</text>
<text x="138.1" y="155.2" transform="rotate(-90 138.1 155.2)">7</text>
<text x="140.5" y="155.2" transform="rotate(-90 140.5 155.2)">6</text>
<text x="142.8" y="155.2" transform="rotate(-90 142.8 155.2)">5</text>
<text x="58.8" y="157.9">15</text>
<text x="58.8" y="160.3">17</text>
<text x="65.6" y="157.9">16</text>
<text x="65.6" y="160.3">18</text>
<text x="135.7" y="160.5" transform="rotate(-90 135.7 160.5)">1</text>
<text x="138.1" y="160.5" transform="rotate(-90 138.1 160.5)">2</text>
<text x="140.5" y="160.5" transform="rotate(-90 140.5 160.5)">3</text>
<text x="142.8" y="160.5" transform="rotate(-90 142.8 160.5)">4</text>
<text x="58.8" y="162.6">19</text>
<text x="58.8" y="164.9">21</text>
<text x="65.6" y="162.6">20</text>
<text x="65.6" y="164.9">22</text>
<text x="14.3" y="176.7">A</text>
<text x="197.3" y="175.5">Title</text>
<text x="280.1" y="176.7">A</text>
<text x="197.3" y="182.6">Size</text>
<text x="209" y="182.6">Number</text>
<text x="256.1" y="182.6">Revision</text>
<text x="197.3" y="189.6">Date:</text>
<text x="197.3" y="192">File:</text>
<text x="198.5" y="186.1">A4</text>
<text x="207.9" y="189.6">6-Jan-2012</text>
<text x="207.9" y="192">D:\变频器\tu20111110\日本变频器图纸.ddb</text>
<text x="244.3" y="189.6">Sheet</text>
<text x="244.3" y="192">Drawn By:</text>
<text x="250.9" y="189.6">of</text>
<text x="46.1" y="196.6">1</text>
<text x="113.6" y="196.6">2</text>
<text x="181.1" y="196.6">3</text>
<text x="248.6" y="196.6">4</text>
</g>
<g font-size="2.1" fill="#800000">
<text x="20.5" y="28.7">L</text>
<text x="64" y="25.2">P</text>
<text x="126.1" y="28.7">+10V</text>
<text x="165.5" y="31.1">VDD</text>
<text x="20.2" y="40.5">N</text>
<text x="227.7" y="44">H-1 H-2</text>
<text x="237.1" y="44">H-3</text>
<text x="244.1" y="44">L-1</text>
<text x="248.8" y="44">L-2</text>
<text x="253.5" y="44">L-3</text>
<text x="258.7" y="44">F0</text>
<text x="262.9" y="44">ISO VDD</text>
<text x="126.1" y="52.2">+24V</text>
<text x="126.1" y="61.6">VDD=15.7V</text>
<text x="29.4" y="72.2">+24V</text>
<text x="198" y="81.5">P</text>
<text x="214.2" y="81.5">N</text>
<text x="228.3" y="81.5">U</text>
<text x="244.8" y="81.5">V</text>
<text x="261" y="81.5">W</text>
<text x="149.6" y="85.1">-4.58V</text>
<text x="177.8" y="94.5">+5V</text>
<text x="47.8" y="99.2">+24V</text>
<text x="74.3" y="99.2">+5V</text>
<text x="242.7" y="98">P</text>
<text x="246" y="101.5">DB+</text>
<text x="74.3" y="103.9">RY</text>
<text x="186.3" y="109.7">P</text>
<text x="246" y="113.3">DB-</text>
<text x="210.9" y="118">+5V</text>
<text x="24" y="123.9">P</text>
<text x="211.7" y="120.3">GB</text>
<text x="46.3" y="143.8">+5V</text>
<text x="76.7" y="143.8">RY</text>
<text x="76.7" y="141.5">-4.58V</text>
<text x="47.1" y="148.5">GB</text>
<text x="46.8" y="153.2">H-3</text>
<text x="46.8" y="155.5">H-2</text>
<text x="76.7" y="153.2">L-3</text>
<text x="76.7" y="155.5">L-2</text>
<text x="46.8" y="157.9">H-1</text>
<text x="76.7" y="157.9">L-1</text>
<text x="76.7" y="164.9">+24V</text>
<text x="76.7" y="162.6">+10V</text>
<text x="149.6" y="164.9">-4.58V</text>
<text x="24" y="170.8">L</text>
<text x="33.2" y="170.8">N</text>
<text x="138.3" y="168.5">ISO</text>
<text x="84.7" y="177.9">F0</text>
</g>
<g font-size="2.1" fill="#000080">
<text x="45.6" y="25.2">MDB</text>
<text x="45.6" y="27.5">S25VB60S</text>
<text x="104.4" y="25.2">TRN</text>
<text x="104.4" y="27.3">J168A</text>
<text x="113.6" y="25.2">D5</text>
<text x="175" y="29.2">R23</text>
<text x="26.8" y="34.4">C1</text>
<text x="31.1" y="32.8" transform="rotate(-90 31.1 32.8)">U</text>
<text x="36.2" y="34.4">ZNR1</text>
<text x="66.8" y="32">MC1-4</text>
<text x="66.8" y="34.4">470u</text>
<text x="83.2" y="32">C4</text>
<text x="83.2" y="34.4">224</text>
<text x="92.6" y="34.4">C5</text>
<text x="98" y="32.3">R5</text>
<text x="98" y="34.6">100K</text>
<text x="113.6" y="32.3">DIODE</text>
<text x="125.6" y="34.4">C8</text>
<text x="175" y="32.9">3.3R</text>
<text x="186.7" y="34.4">D8</text>
<text x="200.8" y="34.4">D9</text>
<text x="215" y="34.4">D10</text>
<text x="26.8" y="36.7">0.022u</text>
<text x="74.6" y="39.3">R3</text>
<text x="74.6" y="41.7">160K</text>
<text x="92.6" y="36.7">103</text>
<text x="99.7" y="36.9">3W</text>
<text x="125.6" y="36.7">100u/16V</text>
<text x="186.5" y="39.3">C12</text>
<text x="186.7" y="36.7">DIODE</text>
<text x="200.6" y="39.3">C13</text>
<text x="200.8" y="36.7">DIODE</text>
<text x="214.7" y="39.3">C14</text>
<text x="215" y="36.7">DIODE</text>
<text x="62.8" y="46.3">1R1</text>
<text x="125.6" y="43.8">C9</text>
<text x="125.6" y="46.1">330u/35V</text>
<text x="186.5" y="46.3">10u/50V</text>
<text x="200.6" y="46.3">10u/50V</text>
<text x="214.7" y="46.3">10u/50V</text>
<text x="33.9" y="53.2">D12</text>
<text x="40.5" y="50.8">RY1</text>
<text x="62.8" y="48.7">1.2R/7W</text>
<text x="74.6" y="51.1">R4</text>
<text x="74.6" y="53.4">160K</text>
<text x="90.3" y="48.4">D3</text>
<text x="90.3" y="50.8">DIODE</text>
<text x="113.6" y="48.7">D4</text>
<text x="33.9" y="55.5">DIODE</text>
<text x="52.7" y="55">1R2</text>
<text x="52.7" y="58.8">1.2R/7W</text>
<text x="99.7" y="55.7">TR1</text>
<text x="99.7" y="58.1">C3507</text>
<text x="113.6" y="55.7">DIODE</text>
<text x="113.6" y="58.1">D6</text>
<text x="32.3" y="60.5">R11</text>
<text x="32.3" y="62.8">180R</text>
<text x="64.2" y="62.5">ZD1</text>
<text x="64.2" y="64.9">ZENER2</text>
<text x="74.6" y="62.8">R6</text>
<text x="74.6" y="65.1">100R/1W</text>
<text x="88" y="64.9">D2</text>
<text x="113.6" y="65.1">DIODE</text>
<text x="125.6" y="64.9">C15</text>
<text x="149.1" y="64.9">D16</text>
<text x="52.4" y="67.5">C7</text>
<text x="88" y="67.2">DIODE</text>
<text x="125.6" y="67.2">100u/25V</text>
<text x="149.1" y="67.2">DIODE</text>
<text x="52.4" y="74.5">100u/16V</text>
<text x="52.7" y="76.1">R7</text>
<text x="64.2" y="74.5">D1</text>
<text x="76.2" y="74.3">C6</text>
<text x="76.2" y="76.6">153</text>
<text x="149.1" y="76.6">D15</text>
<text x="52.7" y="79.9">1K</text>
<text x="64.2" y="81.5">DIODE</text>
<text x="113.6" y="81.5">D14</text>
<text x="125.6" y="83.2">R14</text>
<text x="137.3" y="81.3">C11</text>
<text x="137.3" y="83.7">100u/16V</text>
<text x="149.1" y="79">DIODE</text>
<text x="113.6" y="88.6">DIODE</text>
<text x="125.6" y="87">180R/1W</text>
<text x="151.5" y="88.6">REG1</text>
<text x="113.6" y="90.9">D7</text>
<text x="151.5" y="90.9">7805</text>
<text x="61.9" y="96.4">PC1</text>
<text x="113.6" y="98">DIODE</text>
<text x="135" y="100.1">C10</text>
<text x="167.9" y="97.8">D11</text>
<text x="167.9" y="100.1">DIODE</text>
<text x="34.5" y="107.4">R13</text>
<text x="45.6" y="102">R12</text>
<text x="45.6" y="105.8">10K</text>
<text x="61.9" y="106.7">PC817</text>
<text x="132.7" y="102.5">220u/16V</text>
<text x="144.4" y="102.5">C16</text>
<text x="144.4" y="104.8">104</text>
<text x="177.3" y="102.5">C17</text>
<text x="177.3" y="104.8">104</text>
<text x="245.5" y="104.8">D18</text>
<text x="245.5" y="107.2">DIODE</text>
<text x="27" y="109.7">TR2</text>
<text x="27" y="112.4">C1318</text>
<text x="34.5" y="109.7">10K</text>
<text x="45.6" y="109.5">C21</text>
<text x="45.6" y="111.9">103</text>
<text x="187.5" y="116.8">R1</text>
<text x="187.5" y="119.1">180K</text>
<text x="222" y="114.5">PC2</text>
<text x="246.7" y="121.3">FET1</text>
<text x="246.7" y="123.6">K1162</text>
<text x="25.1" y="130.9">R8</text>
<text x="187.5" y="128.5">R2</text>
<text x="187.5" y="130.9">180K</text>
<text x="219.6" y="126.2">TLP5918</text>
<text x="25.1" y="133.2">180K</text>
<text x="57.4" y="137.9">1</text>
<text x="62.1" y="135.6">CN1</text>
<text x="66.8" y="137.9">12</text>
<text x="140.4" y="133.2">R16</text>
<text x="140.4" y="135.6">10K</text>
<text x="147.5" y="133.2">R15</text>
<text x="147.5" y="135.6">100K</text>
<text x="158.5" y="135.3">C22</text>
<text x="158.5" y="137.7">105</text>
<text x="25.1" y="142.6">R9</text>
<text x="111.5" y="139.5">R19</text>
<text x="111.5" y="143.4">13K</text>
<text x="130.3" y="139.5">R17</text>
<text x="130.3" y="143.4">3.83K</text>
<text x="190.9" y="140.1">LED1</text>
<text x="190.9" y="142.4">CHARGE</text>
<text x="25.1" y="145">180K</text>
<text x="111.5" y="146.7">R20</text>
<text x="149.1" y="148.9">R18</text>
<text x="25.1" y="154.4">R10</text>
<text x="86.3" y="154.4">R24</text>
<text x="98" y="152">R21</text>
<text x="98" y="154.4">28K</text>
<text x="105.2" y="152">R22</text>
<text x="105.2" y="154.4">69.8K</text>
<text x="111.5" y="150.4">43.2K</text>
<text x="127.9" y="154.1">C18</text>
<text x="149.1" y="152.8">0R</text>
<text x="25.1" y="156.7">10K</text>
<text x="36.2" y="156.5">C20</text>
<text x="36.2" y="158.8">103</text>
<text x="86.3" y="156.7">1K</text>
<text x="127.9" y="156.5">104</text>
<text x="146.7" y="156.7">IC1</text>
<text x="146.7" y="159.1">C4570C</text>
<text x="88" y="165.9">D13</text>
<text x="127.7" y="166.1">D17</text>
<text x="57.4" y="168.5">11</text>
<text x="66.8" y="168.5">22</text>
<text x="88" y="168.2">DIODE</text>
<text x="127.7" y="173.2">DIODE</text>
<text x="149.1" y="168.2">C19</text>
<text x="149.1" y="170.6">104</text>
<text x="26.8" y="177.6">C27</text>
<text x="36.2" y="177.6">C26</text>
<text x="45.6" y="177.6">C25</text>
<text x="26.8" y="180">222M</text>
<text x="36.2" y="180">222M</text>
<text x="45.6" y="180">222M</text>
<text x="45.6" y="184.7">C24</text>
<text x="264.3" y="184.9">V1.0</text>
<text x="45.6" y="187">222M</text>
<text x="264.3" y="189.6">1/1</text>
<text x="264.3" y="192">李和明</text>
</g>
</svg>
